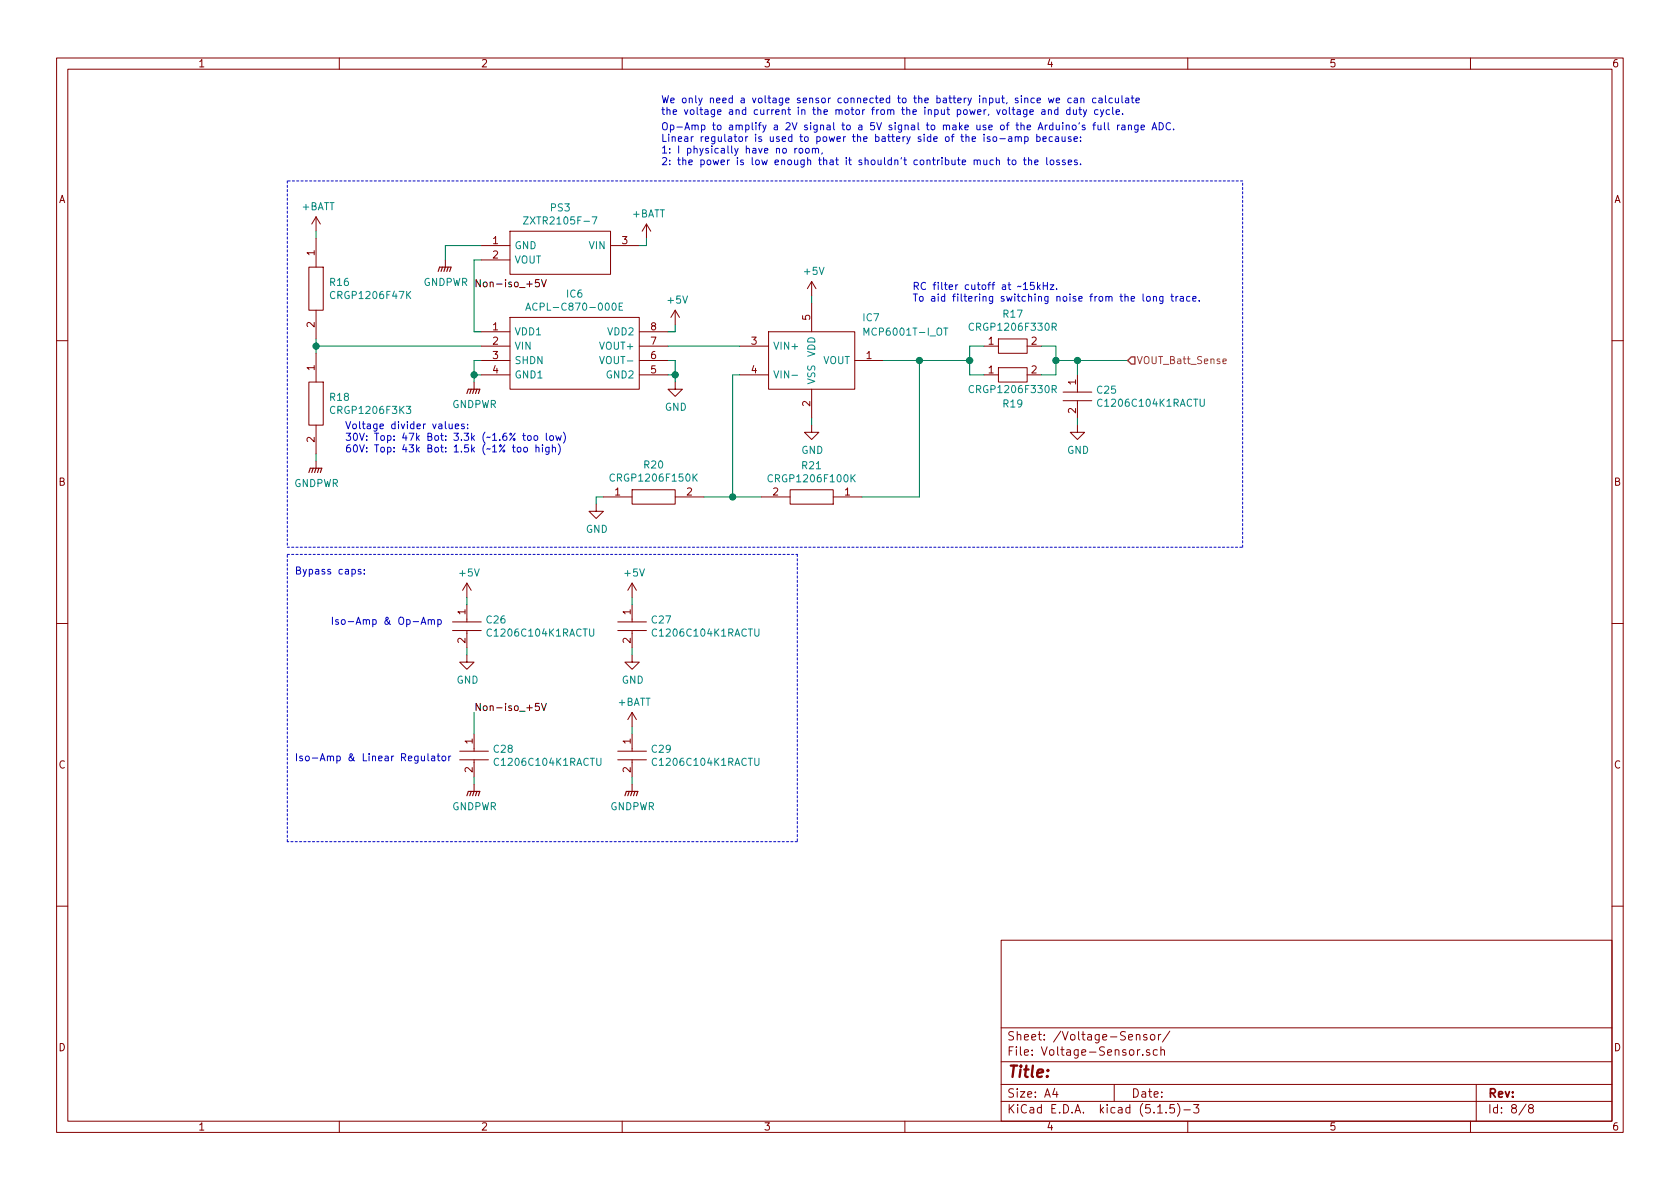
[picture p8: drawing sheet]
<svg xmlns="http://www.w3.org/2000/svg" width="297mm" height="210mm" viewBox="0 0 297 210" stroke-linecap="round" stroke-linejoin="round" font-family="sans-serif">
<g fill="none" stroke="#840000" stroke-width=".18">
<path d="M10 10.3h277v189.9h-277zM12 12.2h273v186.1h-273zM60 10.3v1.9M110 10.3v1.9M160 10.3v1.9M210 10.3v1.9M260 10.3v1.9M55.9 38.3v2.6M55.9 38.3l-.8 1.3M55.9 38.3l.7 1.3M114.3 39.6l-.8 1.3M114.3 39.6v2.6"/>
<path d="M114.3 39.6l.8 1.3M54.6 47.2h2.5v7.7h-2.5zM55.9 42.2v5M55.9 54.9v5M78.7 46v1.2M85.1 58.7h5.1M85.1 43.4h5.1M85.1 46h5.1M90.2 56.1h22.8v12.7h-22.8zM90.2 40.9h17.7v7.6h-17.7zM107.9 43.4h5.1M113 58.7h5.1"/>
<path d="M119.4 54.9l-.8 1.2M119.4 54.9v2.5M119.4 54.9l.7 1.2M135.9 58.7h15.2v10.1h-15.2zM143.5 49.8l-.8 1.2M143.5 49.8v2.5M143.5 53.6v5.1M143.5 49.8l.8 1.2M176.5 59.9h5.1v2.6h-5.1zM10 60.2h2M54.6 67.6h2.5v7.6h-2.5zM55.9 62.5v5.1"/>
<path d="M55.9 75.2v5.1M83.8 67.6v1.2M85.1 63.7h5.1M85.1 61.2h5.1M85.1 66.3h5.1M113 63.7h5.1M113 61.2h5.1M113 66.3h5.1M119.4 67.6v1.2h1.2l-1.2 1.3-1.3-1.3h1.3M130.8 61.2h5.1M130.8 66.3h5.1M143.5 75.2v1.2h1.3l-1.3 1.3-1.3-1.3h1.3"/>
<path d="M143.5 68.8v5.1M151.1 63.7h5.1M174 61.2h2.6M174 66.3h2.6M176.5 65h5.1v2.6h-5.1zM181.6 61.2h2.5M181.6 66.3h2.5M188 69.3h5M188 70.9h5M190.5 75.2v1.2h1.3l-1.3 1.3-1.3-1.3h1.3M190.5 66.3v3M190.5 70.9v3"/>
<path d="M285 60.2h2M55.9 81.5v1.3M105.4 89.1v1.3h1.3l-1.3 1.3-1.3-1.3h1.3M106.7 87.9h5.1M111.8 86.6h7.6v2.5h-7.6zM119.4 87.9h5.1M134.6 87.9h5.1M139.7 86.6h7.6v2.5h-7.6zM147.3 87.9h5.1M10 110.3h2M80 110h5.1M80 111.5h5.1"/>
<path d="M82.5 115.8v1.3h1.3l-1.3 1.3-1.2-1.3h1.2M82.5 103.1v2.6M82.5 106.9v3.1M82.5 111.5v3M82.5 103.1l-.7 1.3M82.5 103.1l.8 1.3M109.2 110h5.1M109.2 111.5h5.1M111.8 115.8v1.3h1.2l-1.2 1.3-1.3-1.3h1.3M111.8 103.1v2.6M111.8 106.9v3.1M111.8 111.5v3"/>
<path d="M111.8 103.1l-.8 1.3M111.8 103.1l.7 1.3M285 110.3h2M81.3 132.8h5.1M81.3 134.4h5.1M83.8 129.8v3M83.8 134.4v3M83.8 138.7v1.2M109.2 132.8h5.1M109.2 134.4h5.1M111.8 126v2.5M111.8 129.8v3"/>
<path d="M111.8 134.4v3M111.8 138.7v1.2M111.8 126l-.8 1.2M111.8 126l.7 1.2M10 160.2h2M177 166.3h108v32h-108zM285 160.2h2M60 198.3v1.9M110 198.3v1.9M160 198.3v1.9M177 194.8h108M177 191.8h108"/>
<path d="M177 187.8h108M177 181.8h108M186.5 192.5l-.4 1h1M186.8 193v1M197 191.8v3M200.9 183.1l.1-.1a.37 .37 0 0 1 .5 .1v.8M201.5 185.6l-.4 .3M202.1 186.5v.1M202.8 183a.37 .37 0 0 0-.6 .1l.1 .3 .5 .1v.1l-.2 .3-.4-.1M203.3 185.7l-.4-.1-.2 .2 .1 .2 .5 .2v.3h-.6M203.5 183.1l.2-.2 .4 .2v.7l-.2 .1-.4-.1zM204.6 185.7l-.4-.1-.3 .3 .1 .6 .2 .1 .4-.1"/>
<path d="M204.7 196.8h.8M204.8 182.9v1M205.3 185.7l.2-.1 .3 .1 .1 .9M205.3 182.9l-.5 .3M205.3 185.1v1.5M206.2 196.7v.1M206.8 182.3l-1.3 2M207.6 195.3h-.7l-.1 .7 .2-.1 .5 .1 .2 .2-.1 .5-.2 .1-.6-.1M208.2 195.1a1.71 1.71 0 0 1 0 2.3M209.3 196.3h1.2M210 198.3v1.9M211 195.3h1l-.5 .6 .4 .1v.7l-.2 .1-.7-.1"/>
<path d="M260 198.3v1.9M261 191.8v6.5M269.8 195.2l-1.2 2M270.6 196l-.3-.2v-.2l.3-.3h.2l.3 .3-.1 .2-.6 .2a.48 .48 0 0 0-.1 .7l.3 .1 .4-.1a.48 .48 0 0 0-.2-.7"/>
</g>
<g fill="none" stroke="#840000" stroke-width=".2">
<path d="M77.5 48l.2-.8h2.1l-.3 .8M78.2 47.2l-.2 .8M78.7 47.2l-.2 .8M79.2 47.2l-.2 .8M82.5 69.6l.3-.8h2l-.2 .8M83.3 68.8l-.2 .8M83.8 68.8l-.2 .8M84.3 68.8l-.2 .8M54.6 83.6l.3-.8h2l-.3 .8M55.4 82.8l-.3 .8M55.9 82.8l-.3 .8M56.4 82.8l-.3 .8"/>
<path d="M83.3 139.9l-.2 .8M83.8 139.9l-.2 .8M84.3 139.9l-.2 .8M111.3 139.9l-.3 .8M111.8 139.9l-.3 .8M112.3 139.9l-.3 .8M82.5 140.7l.3-.8h2l-.2 .8M110.5 140.7l.2-.8h2.1l-.3 .8"/>
</g>
<g fill="none" stroke="#008484" stroke-width=".18">
<path d="M92.6 38.3h.8l-.8 1.3h.8M104.7 38.3h.8l-.5 1.3M93 54.9l.4-1.3 .4 1.3M93.1 54.5h.6M109.5 54.2h.4M110.1 53.6h-.6v1.3h.6M152.8 59.3v-1.3l.4 .9 .4-.9v1.3M166.9 58h.7M172.1 57.3a.6 .6 0 0 0-.8 .4 .6 .6 0 0 0 .6 .7l.2-.1M106 63l.4 1.3 .5-1.3M140 66.4h1M172.1 68.3a.6 .6 0 0 0-.8 .4 .6 .6 0 0 0 .6 .7l.2-.1"/>
<path d="M212.2 70.6v1l.2 .3 .4-.1 .1-.2v-1M108.6 83.9a.6 .6 0 0 0-.8 .5 .6 .6 0 0 0 .6 .7l.2-.1M136.6 84.1a.6 .6 0 0 0-.9 .4 .6 .6 0 0 0 .6 .7l.3-.1M104.2 111.2v1.1l.3 .2 .4-.1 .1-.1v-1.1M133.5 111.2v1.1l.2 .2 .4-.1 .1-.1v-1.1M105.5 134.1v1l.3 .3 .3-.1 .1-.2v-1M133.5 134.1v1l.2 .3 .4-.1 .1-.2v-1"/>
</g>
<path d="M50.8 32v64.8M219.7 32h-168.9M50.8 96.8h168.9M50.8 98h90.2M141 98v50.8M219.7 96.8v-64.8M50.8 148.8v-50.8M141 148.8h-90.2" fill="none" stroke="#0000c2" stroke-width=".18" stroke-dasharray=".4 .4"/>
<g fill="none" stroke="#008400" stroke-width=".18">
<path d="M55.9 40.9v1.3M55.9 59.9v2.6M85.1 46h-1.3v12.7h1.3M85.1 43.4h-6.4v2.6M114.3 42.2v1.2h-1.3M119.4 57.4v1.3h-1.3M143.5 52.3v1.3M55.9 61.2h29.2M83.8 66.3h1.3M85.1 63.7h-1.3v3.9M118.1 63.7h1.3v3.9M118.1 66.3h1.3"/>
<path d="M118.1 61.2h12.7M130.8 66.3h-1.3v21.6M143.5 73.9v1.3M156.2 63.7h15.2M162.6 63.7v24.2h-10.2M174 61.2h-2.6v5.1h2.6M184.1 61.2h2.6v5.1h-2.6M186.7 63.7h12.7M190.5 63.7v2.6M190.5 73.9v1.3M55.9 80.3v1.2M106.7 87.9h-1.3v1.2"/>
<path d="M124.5 87.9h10.1M82.5 105.7v1.2M82.5 114.5v1.3M111.8 105.7v1.2M111.8 114.5v1.3M83.8 126v3.8M83.8 137.4v1.3M111.8 128.5v1.3M111.8 137.4v1.3"/>
</g>
<path d="M216.2 63.9l.6-.1v-.3h-.4l-.2 .1 .1 .7h.5" fill="none" stroke="#848400" stroke-width=".18"/>
<path d="M200 63.1h.7v1.3h-.7l-.6-.7z" fill="none" stroke="#848400" stroke-width=".25"/>
<path d="M95.3 49.4h-.6l-.1 .7 .2-.2 .5 .2v.5l-.2 .1-.5-.1M95.7 49.4l.5 1.3 .4-1.3M95.3 124.4h-.6l-.1 .6 .2-.1 .5 .1v.5l-.2 .1-.5-.1M95.7 124.4l.5 1.2 .4-1.2" fill="none" stroke="#000" stroke-width=".18"/>
<g fill="none" stroke="#0000c2" stroke-width=".18">
<path d="M181.6 19.4v1l-.3 .3-.3-.1M181.6 19.5l-.4-.1-.3 .2 .2 .6h.5M182.1 19.8l.6-.1v-.2l-.4-.1-.2 .2 .1 .6h.5M184.2 19.5h.5l.1 .7M184.8 19.7l-.5 .1-.2 .1 .2 .3h.5M185.4 17.3l.2 .9 .3-.6 .2 .6 .2-.9M185.4 19.5l.1-.1 .4 .1v.7M185.4 19.4v.8M186.7 17.7l.7-.1-.1-.2-.4-.1-.2 .2 .1 .6h.5M187 19.5l-.3-.1-.2 .2 .1 .6h.4M187 19v1.2M189.2 19.5l-.4-.1-.2 .2 .1 .6h.5"/>
<path d="M189.2 19v1.2M189.4 17.4l-.3-.1-.3 .3 .1 .5h.5M189.8 19.4v.8h.3l.2-.1M190 17.4h.4l.1 .8M190.3 19.4v.8M190.5 17.6l-.4 .1-.2 .2 .2 .3 .4-.1M190.8 19.4h.4M190.9 19v1.1l.3 .1M191.1 17.5l.2-.2 .3 .1v.8M191.1 17.3v.9M191.5 19.4l.3 .8M192.1 19.4l-.4 1.1-.2 .2"/>
<path d="M193.8 17.4l-.4-.1-.2 .3 .1 .5h.5M194.1 19.5l-.3-.1-.3 .2 .1 .6h.5M194.3 17.4h.5l.1 .8M194.6 19.4l.3 .8M194.9 17.6l-.5 .1-.1 .2v.2h.6M195.1 19.4l-.4 1.1-.1 .2M195.5 16.9v1.1l.1 .2M196.2 19.5l-.4-.1-.2 .2 .1 .6h.5M196.7 17.4l-.4-.1-.2 .3 .1 .5h.5M196.7 19v1.1l.2 .1M197.2 17.3l.1 .8 .3 .1 .2-.1M197.3 19.8l.6-.1v-.2l-.4-.1-.2 .2 .1 .6h.5"/>
<path d="M197.8 17.3v.9M198.4 16.9v1.1l.2 .2M199 17.4h.5l.1 .8M199.6 17.6l-.4 .1-.2 .2v.2h.6M200 17.3h.5M200.2 16.9v1.1l.3 .2M200.8 17.7l.6-.1v-.2l-.4-.1-.2 .2 .1 .6h.5M140.5 26.2v.9M140.9 26.2l-.4 .3M141.3 26.4l.2-.2 .4 .2v.4l-.1 .2-.3 .1-.2-.2zM142.5 26.3l.3-.1 .2 .2v.6l-.3 .1-.3-.3zM143.6 26.4l.2-.2 .3 .1 .1 .8"/>
<path d="M143.6 26.2v.9M144.2 26.4l.1-.2 .4 .1v.8M145.4 27l-.1 .2M175 24.2h-.3l-.2 .2 .1 .1 .4 .2v.3h-.5M175.6 24.3l.2-.1 .4 .1v.5l-.1 .2h-.3l-.2-.1zM175.6 28.3h-.3l-.3 .2 .1 .6h.5M176.2 28.4l.2-.1h.3v.8M176.2 27.9v1.2M176.8 24.5h.9M178.1 28.3h.5M178.3 27.9v1.1l.3 .1M178.4 24.2h.4l.1 .8"/>
<path d="M178.9 24.5h-.4l-.2 .2 .2 .3h.4M179.1 28.3h.3l.2 .2-.1 .6h-.3l-.3-.2zM179.5 24.3l.2-.1h.3v.8M179.5 24.2v.8M180 24.4l.2-.2h.3l.1 .8M180.9 28.3h.5M181.1 27.9v1.1l.3 .1M181.2 24.2h.4l.2 .2-.1 .6h-.5M181.2 24.2v1.2M181.9 28.4l.1-.1h.3l.1 .8M181.9 27.9v1.2M183 28.7l.5-.1v-.3h-.4l-.1 .2v.6h.5"/>
<path d="M183.3 24.2h.4l.2 .2-.1 .6h-.5M183.3 23.7v1.3M184.4 24.6l.6-.1-.1-.3h-.3l-.2 .2 .1 .6h.4M185.1 27.9v1.1l.1 .1M185.8 28.3h.3l.2 .2-.1 .6h-.3l-.2-.1zM186.1 24.2h-.4l-.2 .2 .1 .6h.5M186.6 24.2h.5l.1 .8M187.2 24.5h-.4l-.2 .2v.3h.6M187.3 28.3h-.3l-.2 .2 .1 .1 .4 .2v.3h-.5M187.8 24.2v.8h.3l.2-.1M187.9 21.7v.1M187.9 22.1v.9"/>
<path d="M188.3 28.3h-.3l-.2 .2 .1 .1 .4 .2v.3h-.5M188.3 24.2v.8M188.5 22.2l.2-.1 .3 .1 .1 .8M188.5 22.1v.9M188.9 28.7l.6-.1-.1-.3h-.3l-.2 .2v.6h.5M189.4 24.2h-.3l-.2 .2v.1l.5 .2v.3h-.5M189.7 22.2l.3-.1 .3 .2-.2 .6-.3 .1-.2-.3zM189.9 24.6l.6-.1-.1-.3h-.3l-.2 .2 .1 .6h.4M190.4 28.3h-.3l-.1 .2v.1l.4 .2v.3h-.4M190.9 21.7l-.1 .2M191.1 24.9v.1M191.1 24.2v.2"/>
<path d="M191.1 29v.1M191.8 22.2l-.3-.1-.2 .2 .1 .2 .4 .1v.3h-.5M193.2 22.1h.5M193.7 21.7l-.3 .2v1.1M194.1 22.1l.1 .8 .3 .1 .2-.2M194.7 22.1v.9M195.3 21.7v1.1l.2 .2M195.9 21.7v1.1l.2 .2M197.6 22.1v.9M197.9 22.1l-.2 .1-.1 .1M198.4 22.2h.5v.8M198.5 20.1v.1"/>
<path d="M198.9 22.4l-.4 .1-.2 .2 .2 .3 .4-.1M199.5 22.2l.2-.1 .3 .1 .1 .8M199.5 22.1v.9M201.2 22.1v1l-.2 .3-.3-.1M201.2 22.2l-.4-.1-.2 .2 .1 .6h.5M201.8 22.5l.6-.1-.1-.2-.4-.1-.1 .2v.6h.5M203.7 23l.4-1.3 .4 1.3M203.8 22.6h.6M205 21.7a.64 .64 0 0 1 .7 .6 .64 .64 0 0 1-.7 .7zM207 21.8a.6 .6 0 0 0-.9 .4 .6 .6 0 0 0 .6 .8l.3-.2M207.5 22.8v.2M180.9 50.3l.4-.4v1.3"/>
<path d="M180.9 51.2h.8M182.8 49.9h-.6v.6l.1-.1 .5 .1v.6l-.1 .1-.5-.1M183.4 49.9v1.3M183.5 50.7l.4 .5M183.9 50.4l-.5 .4M184.5 49.9v1.3M184.5 50.5h.7M185.2 49.9v1.3M185.7 50.4h.6l-.6 .8h.6M186.8 51.1v.1M202.1 52v1.1l.2 .2M202.8 52.5l.2-.1 .3 .1 .1 .1-.1 .6-.3 .1-.2-.2z"/>
<path d="M203.9 52.5l.2-.1 .3 .1 .1 .8M203.9 52.4v.9M205.6 52.4v1.2l-.2 .1-.3-.1M205.6 52.5l-.3-.1-.3 .2 .1 .6h.5M207 52.4h.5M207.2 52v1.1l.3 .2M207.9 52.4v.9M208.3 52.4l-.4 .2M208.7 52.5h.5v.8M209.2 52.7l-.4 .1-.2 .2 .1 .2h.5M210.4 52.5l-.4-.1-.2 .2 .1 .6h.5M210.9 52.8l.6-.1-.1-.2-.3-.1-.2 .2v.6h.5"/>
<path d="M212 53.1v.2M79.4 75l.1 .8h.3l.2-.1M80 75v.8M80.5 75.4l.6-.1v-.3h-.4l-.2 .2 .1 .6h.5M82.1 75h-.3l-.2 .2v.1l.5 .2v.3h-.5M82.7 75.7v.1M82.7 75v.2M90.6 79.1h.5M90.8 78.7v1.1l.3 .1M91.6 79.1h.3l.1 .1v.7h-.3l-.3-.2zM92.4 77h.5M92.6 76.6v1.1l.3 .2"/>
<path d="M92.7 79.1h.3l.3 .2-.2 .6h-.3l-.2-.2zM93.4 77.1l.3-.1 .2 .3-.1 .5-.3 .1-.2-.2zM94.5 77.2l.1-.2 .4 .2 .1 .4-.2 .2-.3 .1-.1-.2zM94.8 79.2l.1-.1h.3l.1 .8M94.8 78.7v1.2M95.9 78.7v.1M95.9 79.1v.8M96.6 76.6v1.1l.2 .2M97.1 79.1v1l-.3 .3-.3-.1M97.1 79.1h-.4l-.2 .2 .1 .6h.5M97.3 77.1l.3-.1 .3 .3-.2 .5-.3 .1-.2-.3zM97.7 79.2l.1-.1h.3l.1 .8"/>
<path d="M97.7 78.7v1.2M98.3 77l.2 .9 .3-.6 .2 .6 .2-.9M98.7 78.5a1.47 1.47 0 0 1 0 1.9M99.6 76.4a1.47 1.47 0 0 1 0 2M63.8 100.7h-.3l-.2 .2 .1 .1 .4 .2v.3h-.5M64.4 101.4v.1M64.4 100.7v.2M74.4 110.4l.5-1.3 .4 1.3M74.6 110.1h.6M75.7 109.7l.2-.1h.3l.1 .8M75.7 109.6v.8M76.3 109.7l.2-.1h.3v.8"/>
<path d="M77.4 109.6h.4l.2 .2-.1 .6h-.5M77.4 109.6v1.2M74.5 133.7l.1 .8h.3l.2-.1M75.1 133.7v.8M75.7 133.3v1.1l.1 .1M76.3 133.8h.5l.1 .7M76.9 134l-.4 .1-.2 .1v.3h.6M77.3 133.7h.5M77.5 133.3v1.1l.3 .1M78.3 133.8l.3-.1 .2 .2-.1 .6h-.3l-.3-.2zM79.3 133.7v.8M79.7 133.7l-.4 .2"/>
</g>
<g fill="#008400" stroke="#008400" stroke-width=".25">
<circle cx="55.9" cy="61.2" r=".51"/>
<circle cx="186.7" cy="63.7" r=".51"/>
<circle cx="129.5" cy="87.9" r=".51"/>
<circle cx="162.6" cy="63.7" r=".51"/>
<circle cx="119.4" cy="66.3" r=".51"/>
<circle cx="171.5" cy="63.7" r=".51"/>
<circle cx="83.8" cy="66.3" r=".51"/>
<circle cx="190.5" cy="63.7" r=".51"/>
</g>
<text font-size="2.8" fill="#840000" x="178" y="190.5">Title:</text>
<g font-size="2.1" fill="#840000">
<text x="178" y="184">Sheet: /Voltage-Sensor/</text>
<text x="178" y="186.7">File: Voltage-Sensor.sch</text>
<text x="178" y="196.9">KiCad E.D.A. kicad (5.1.5)-3</text>
<text x="178" y="194.1">Size: A4</text>
<text x="200" y="194.1">Date:</text>
<text x="263" y="194.1">Rev:</text>
<text x="263" y="196.9">Id: 8/8</text>
</g>
<g font-size="1.8" fill="#840000">
<text x="35" y="11.9">1</text>
<text x="85" y="11.9">2</text>
<text x="135" y="11.9">3</text>
<text x="185" y="11.9">4</text>
<text x="235" y="11.9">5</text>
<text x="285" y="11.9">6</text>
<text x="10.4" y="35.9">A</text>
<text x="285.4" y="35.9">A</text>
<text x="55.6" y="45.2" transform="rotate(-90 55.6 45.2)">1</text>
<text x="87.1" y="43.2">1</text>
<text x="87.1" y="45.7">2</text>
<text x="110" y="43.2">3</text>
<text x="55.6" y="57.9" transform="rotate(-90 55.6 57.9)">2</text>
<text x="87.1" y="58.4">1</text>
<text x="115.1" y="58.4">8</text>
<text x="143.3" y="56.6" transform="rotate(-90 143.3 56.6)">5</text>
<text x="55.6" y="65.5" transform="rotate(-90 55.6 65.5)">1</text>
<text x="87.1" y="61">2</text>
<text x="87.1" y="63.5">3</text>
<text x="115.1" y="63.5">6</text>
<text x="115.1" y="61">7</text>
<text x="132.9" y="61">3</text>
<text x="153.2" y="63.5">1</text>
<text x="174.8" y="61">1</text>
<text x="182.4" y="61">2</text>
<text x="87.1" y="66">4</text>
<text x="115.1" y="66">5</text>
<text x="132.9" y="66">4</text>
<text x="143.3" y="71.9" transform="rotate(-90 143.3 71.9)">2</text>
<text x="174.8" y="66">1</text>
<text x="182.4" y="66">2</text>
<text x="190.2" y="68" transform="rotate(-90 190.2 68)">1</text>
<text x="190.2" y="73.1" transform="rotate(-90 190.2 73.1)">2</text>
<text x="55.6" y="78.2" transform="rotate(-90 55.6 78.2)">2</text>
<text x="10.4" y="85.9">B</text>
<text x="108.7" y="87.6">1</text>
<text x="121.4" y="87.6">2</text>
<text x="136.7" y="87.6">2</text>
<text x="149.4" y="87.6">1</text>
<text x="285.4" y="85.9">B</text>
<text x="82.3" y="113.7" transform="rotate(-90 82.3 113.7)">2</text>
<text x="82.3" y="108.7" transform="rotate(-90 82.3 108.7)">1</text>
<text x="111.5" y="113.7" transform="rotate(-90 111.5 113.7)">2</text>
<text x="111.5" y="108.7" transform="rotate(-90 111.5 108.7)">1</text>
<text x="83.6" y="131.5" transform="rotate(-90 83.6 131.5)">1</text>
<text x="111.5" y="131.5" transform="rotate(-90 111.5 131.5)">1</text>
<text x="10.4" y="135.9">C</text>
<text x="83.6" y="136.6" transform="rotate(-90 83.6 136.6)">2</text>
<text x="111.5" y="136.6" transform="rotate(-90 111.5 136.6)">2</text>
<text x="285.4" y="135.9">C</text>
<text x="10.4" y="185.9">D</text>
<text x="285.4" y="185.9">D</text>
<text x="35" y="199.9">1</text>
<text x="85" y="199.9">2</text>
<text x="135" y="199.9">3</text>
<text x="185" y="199.9">4</text>
<text x="235" y="199.9">5</text>
<text x="285" y="199.9">6</text>
</g>
<g font-size="1.8" fill="#0000c2">
<text x="116.8" y="18.3">We only need a voltage sensor connected to the battery input, since we can calculate</text>
<text x="116.8" y="20.3">the voltage and current in the motor from the input power, voltage and duty cycle.</text>
<text x="116.8" y="23">Op-Amp to amplify a 2V signal to a 5V signal to make use of the Arduino's full range ADC.</text>
<text x="116.8" y="25.1">Linear regulator is used to power the battery side of the iso-amp because:</text>
<text x="116.8" y="27.1">1: I physically have no room,</text>
<text x="116.8" y="29.2">2: the power is low enough that it shouldn't contribute much to the losses.</text>
<text x="161.3" y="51.3">RC filter cutoff at 15kHz.</text>
<text x="161.3" y="53.3">To aid filtering switching noise from the long trace.</text>
<text x="61" y="75.9">Voltage divider values:</text>
<text x="61" y="77.9">30V: Top: 47k Bot: 3.3k (1.6% too low)</text>
<text x="61" y="80">60V: Top: 43k Bot: 1.5k (1% too high)</text>
<text x="52.1" y="101.6">Bypass caps:</text>
<text x="58.4" y="110.5">Iso-Amp &amp; Op-Amp</text>
<text x="52.1" y="134.6">Iso-Amp &amp; Linear Regulator</text>
</g>
<g font-size="1.8" fill="#008484">
<text x="53.4" y="37.2">+BATT</text>
<text x="93.5" y="39.7">ZXTR2105F-7</text>
<text x="97.4" y="37.4">PS3</text>
<text x="111.8" y="38.4">+BATT</text>
<text x="90.9" y="44.1">GND</text>
<text x="90.9" y="46.6">VOUT</text>
<text x="104.2" y="44.1">VIN</text>
<text x="58.4" y="50.6">R16</text>
<text x="58.9" y="52.9">CRGP1206F47K</text>
<text x="100.2" y="52.6">IC6</text>
<text x="118.2" y="53.7">+5V</text>
<text x="142.3" y="48.6">+5V</text>
<text x="90.9" y="59.3">VDD1</text>
<text x="94.4" y="54.9">ACPL-C870-000E</text>
<text x="107.5" y="59.3">VDD2</text>
<text x="152.6" y="56.8">IC7</text>
<text x="153.4" y="59.4">MCP6001T-I_OT</text>
<text x="171.9" y="58.5">CRGP1206F330R</text>
<text x="177.4" y="56.2">R17</text>
<text x="90.9" y="61.8">VIN</text>
<text x="90.9" y="64.4">SHDN</text>
<text x="106.3" y="61.8">VOUT+</text>
<text x="106.8" y="64.4">VOUT-</text>
<text x="136.7" y="61.8">VIN+</text>
<text x="144.1" y="63.2" transform="rotate(-90 144.1 63.2)">VDD</text>
<text x="145.5" y="64.4">VOUT</text>
<text x="58.4" y="70.9">R18</text>
<text x="90.9" y="66.9">GND1</text>
<text x="107.4" y="66.9">GND2</text>
<text x="136.7" y="66.9">VIN-</text>
<text x="144.1" y="68.1" transform="rotate(-90 144.1 68.1)">VSS</text>
<text x="171.9" y="69.5">CRGP1206F330R</text>
<text x="194" y="69.6">C25</text>
<text x="194.6" y="71.9">C1206C104K1RACTU</text>
<text x="58.9" y="73.2">CRGP1206F3K3</text>
<text x="79.9" y="72.2">GNDPWR</text>
<text x="117.6" y="72.6">GND</text>
<text x="177.4" y="72.1">R19</text>
<text x="113.9" y="82.8">R20</text>
<text x="141.7" y="80.3">GND</text>
<text x="141.9" y="83">R21</text>
<text x="188.7" y="80.3">GND</text>
<text x="52" y="86.1">GNDPWR</text>
<text x="108.4" y="85.2">CRGP1206F150K</text>
<text x="136.3" y="85.3">CRGP1206F100K</text>
<text x="103.6" y="94.2">GND</text>
<text x="81.3" y="101.9">+5V</text>
<text x="110.5" y="101.9">+5V</text>
<text x="86.1" y="110.3">C26</text>
<text x="86.6" y="112.6">C1206C104K1RACTU</text>
<text x="115.3" y="110.3">C27</text>
<text x="115.8" y="112.6">C1206C104K1RACTU</text>
<text x="80.7" y="120.9">GND</text>
<text x="109.3" y="124.8">+BATT</text>
<text x="109.9" y="120.9">GND</text>
<text x="87.4" y="133.1">C28</text>
<text x="87.9" y="135.4">C1206C104K1RACTU</text>
<text x="115.3" y="133.1">C29</text>
<text x="115.8" y="135.4">C1206C104K1RACTU</text>
<text x="79.9" y="143.3">GNDPWR</text>
<text x="107.8" y="143.3">GNDPWR</text>
</g>
<g font-size="1.8">
<text x="74.8" y="50.6">GNDPWR Non-iso_+5V</text>
<text x="83.8" y="125.7">Non-iso_+5V</text>
</g>
<text font-size="1.8" fill="#848400" x="200.9" y="64.4">VOUT_Batt_Sense</text>
</svg>
